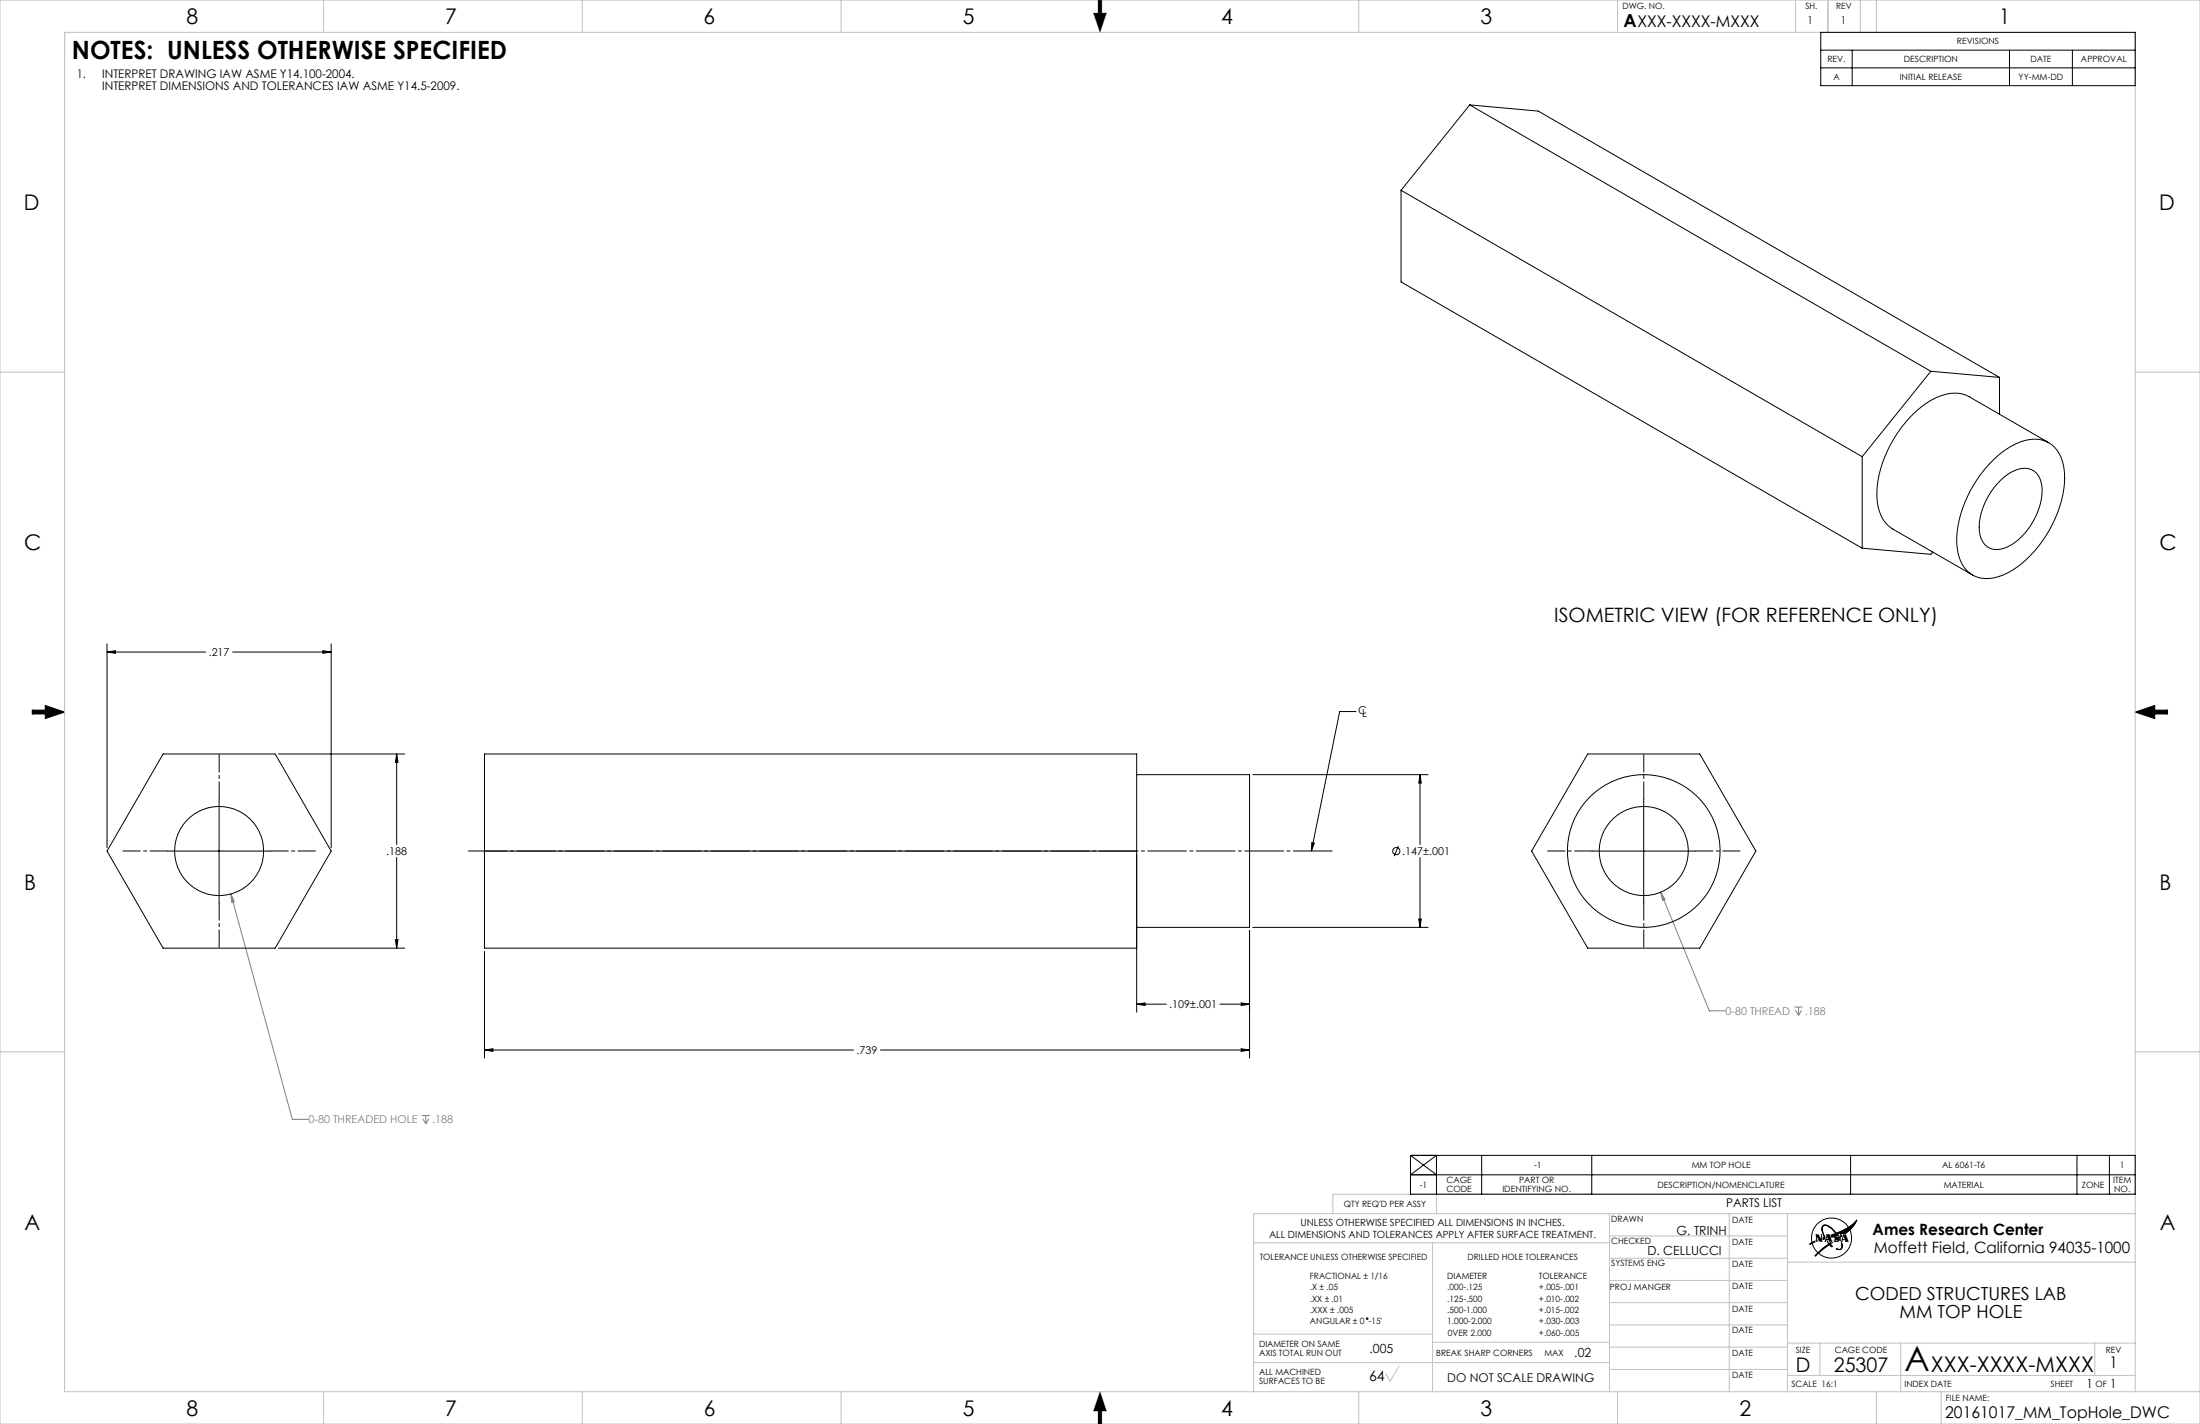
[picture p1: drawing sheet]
<svg xmlns="http://www.w3.org/2000/svg" width="864mm" height="559mm" viewBox="0 0 864 559" stroke-linecap="round" stroke-linejoin="round" font-family="sans-serif">
<g fill="none" stroke="#000" stroke-width=".39">
<path d="M714.7 12.7h123.5v20.9h-123.5zM714.7 19.7h123.5M727.1 19.7v13.9M788.8 19.7v13.9M813.5 19.7v13.9M714.7 26.6h123.5M42 255.9l3.3-.6v1.1zM42 252.7v80M42 255.9h38.7M91.3 255.9h38.7M126.7 255.3l3.3 .6-3.3 .5zM130 252.7v80"/>
<path d="M12.7 278.7h5.1v-1.8l7.6 2.5-7.6 2.6v-1.8h-5.1zM532.2 279.2h-6.3l-11.1 54.8M838.2 279.4l7.6-2.5v1.8h5.1v1.5h-5.1v1.8zM109.3 295.9h49.6M155.7 295.9l.5 3.3h-1zM155.7 295.9v35.5M86 313.7v40.6M491.8 304h68.8M557.4 304l.5 3.3h-1zM557.4 304v27.4M645.2 313.7v40.6M65.7 334h40.6"/>
<path d="M155.7 336.5v35.6M446.2 335.2v62M514.9 330.6l1 .2-1.1 3.2zM548.9 332l-1.6 4M557.4 336.5v27.4M624.9 334h40.7M109.3 372.1h49.6M155.2 368.8h1l-.5 3.3zM190.2 373.3v41.9M490.5 365.2v50M491.8 363.9h68.8M556.9 360.6h1l-.5 3.3z"/>
<path d="M446.2 394.1l3.3-.5v1zM446.2 394.1h11.6M478.9 394.1h11.6M487.2 393.6l3.3 .5-3.3 .5zM190.2 412l3.3-.4v1zM190.2 412h144.9M345.6 412h144.9M487.2 411.6l3.3 .4-3.3 .6zM553.7 453.4l10.2 7.6M553.7 453.4h284.5v15.2h-284.5zM581.6 453.4v15.2M624.8 453.4v15.2"/>
<path d="M726.4 453.4v15.2M815.3 453.4v15.2M828 453.4v15.2M728 479.8l.4 .1M728.3 479.5l.3 .1M728.5 479.2l.2 .1M728.7 479h.1M838.2 461h-284.5l10.2-7.6v15.2M710.4 488.2h.2M710.7 488h.3M711.1 487.8h.3M711.3 487.8l1 2.2 1.3 1.6"/>
<path d="M711.6 487.5l.2 .1M711.9 487.3l.4 .1M712.4 487.1l.3 .1M712.5 492.7l.2 .1M712.7 487.3l-2.1 .9M712.8 492.4l.2 .1M712.8 486.9l-2.2 1.3M713 492.2h.2M713.2 487h.3M713.3 486.7l.7 .2M713.3 491.9l.2 .1M713.8 486.5l-.6 .2"/>
<path d="M713.8 491.4l.3 .1M714.1 486.8l-.8 .3M714.1 491.2h.3M714.4 490.9l.3 .1M714.7 490.6l.2 .1M714.9 490.4l.4 .1M715.2 490.1l.4 .2M715.3 486.2l.5 .2M715.3 485.9l1.2 .3M715.5 489.9l.4 .1M715.8 485.7l.8 .2M715.8 489.7l.4 .1"/>
<path d="M716.1 489.4l.4 .1M716.2 485.6a3.8 3.8 0 0 1-.3-4.9l1.6 .2 1.5 1 2.3 2.5a10.5 10.5 0 0 0-4.6-3.5h-.8l-.6 .9a5.2 5.2 0 0 0 1.4 3.8M716.5 489.2l.3 .1M716.6 486.2l-1.3 .3M716.8 488.9l.4 .1M716.8 485.4l-1.5 .5M716.8 486.7l1.2 1.4M717.1 486.6l1 1.4M717.1 485.7l.4 .1M717.1 488.7l.4 .1M717.2 485.4l.2 .1M717.3 485.1l.4 1.1"/>
<path d="M717.4 488.5l.5 .1M717.5 485.9l-.4 .2M717.8 488.2l.4 .1M718 488.1l-2.6 1.9-2.9 2.9 5.6-4.5M718.1 488l-.1 .1M718.1 488l.5 .1M718.4 488.2l.8 .7v.4l-1.1-.9M718.4 488.2l-.3 .2M718.5 485.1l1 .3M718.5 487.8l.4 .1M718.5 484.8l1.3 .3M718.6 485.5l.3 .1"/>
<path d="M718.8 487.5l.4 .1M719.1 484.6l.8 .2M719.5 487l.4 .2M719.6 487.4l-.5-.1-1 .7M719.6 484.4l.5 .2M719.7 485.3l-1.1 .3M719.9 486.8l.4 .1M720.1 484.2l.6 .2M720.2 486.6l.5 .1M720.6 486.3l.4 .1M720.6 484l.3 .1M720.7 485h.1"/>
<path d="M720.8 484l-2.4 .9M720.9 484.8l.3 .1M720.9 483.9a16.8 16.8 0 0 0 8-5.2 15.8 15.8 0 0 1-6.8 7M721 486.1l.4 .1M721.1 484.2l.8 .2M721.1 483.8l1.6 .5M721.3 485.8l.4 .2M721.4 484.8l.5 .7M721.4 484.8l.6 .6M721.4 484.8l-.7 .2M721.6 483.6l1.6 .4M721.7 485.6l.3 .1"/>
<path d="M721.9 485.5l-2.6 1.7M721.9 485.5l.1 .3M722 485.4l.1 .3M722 484.4l.2 .1M722 484.6l3.2-1.7-3.2 2.5M722 485.8l-3.6 2.4M722 485.8l.8 1.2M722 485.4l.4 .1M722.1 483.4l1.5 .4M722.1 485.7l.7 1.3M722.3 485.1l.4 .1M722.5 483.2l1.5 .4"/>
<path d="M722.7 484.9l.4 .1M722.7 487.3a2.41 2.41 0 0 1-.1 3l-1.9-.3 1.2 .3 .6-.1 .4-.4 .2-1.3zM722.8 487l.1 .3M723 483l1.4 .4M723 484.7l.4 .1M723.1 489h.1M723.3 484.4l.5 .1M723.4 482.8l1.4 .4M723.7 484.2l.4 .1M723.9 482.6l1.8 .5M724 483.9l.4 .2M724.3 482.4l1.6 .4"/>
<path d="M724.3 483.7l.4 .1M724.6 483.4l.5 .2M724.7 482.2l1.5 .4M724.9 483.2l.4 .1M725.1 482l1.4 .3M725.5 481.7l1.3 .4M725.6 481.6a7.9 7.9 0 0 0-9.7-3 7.9 7.9 0 0 0-4.6 9M725.9 481.5l1.1 .3M726.2 482.6a7.9 7.9 0 0 1-2.7 9.6 7.9 7.9 0 0 1-10-.5M726.2 481.3l1 .2M726.6 481l.9 .3M726.9 480.8l.8 .2"/>
<path d="M727.2 480.6l.7 .1M727.5 480.3l.6 .1M727.8 480l.4 .2"/>
<circle cx="548.1" cy="334" r="1.41"/>
<circle cx="536.7" cy="517.5" r=".32"/>
</g>
<g fill="none" stroke="#fff" stroke-width=".39">
<path d="M712.6 484.3h1.2l1.1 1.8v-1.4l-.3-.4h.9l-.2 .4v2.1l.2 .5h-1.2l-1.1-1.9v1.5l.3 .4h-1l.3-.3v-2.2zM717.1 486.6h.7l.1 .4-.2 .3 1.6-.1-1.1-2.9h-1.5l.3 .4-.6 2.3-.4 .3h1l-.2-.6M717.3 485.1l-.3 1.1h.7M720 486.7l-.2-.2v.4M721 486.4l.1 .5h-.8M721.1 484.4l-.8 .1-.5 .6 .2 .8 .7 .4M721.3 484.4l.7-.1v.8l-.4-.2M721.4 484.8h-.5l-.2 .2 1 .6M721.9 485.8l.3 .8-.3 .5-2.1 .4v-.2M722.7 487.2l-.2 .1h.2M722.8 487h.1M723.4 484.4l-.1 .1"/>
<path d="M723.4 484.8l-.6 2.2M723.7 485.2l.4 1.1h-.7zM724 484.4h.6l1.2 2.9h-1.7l.2-.6h-1l.1 .6h-.5"/>
</g>
<g fill="none" stroke="#c0c0c0" stroke-width=".39">
<path d="M0 0h863.6v558.8h-863.6zM127 0v12.7M228.6 0v12.7M330.2 0v12.7M431 0v5.1h-1.8l2.6 7.6M431.8 0v12.7M432.5 0v5.1h1.8l-2.5 7.6M533.4 0v12.7M635 0v12.7M704.9 0v12.7M717.5 0v12.7M730.3 0v12.7"/>
<path d="M736.6 0v12.7M0 146.1h25.4M838.2 146.1h25.4M0 412.7h25.4M838.2 412.7h25.4M563.9 468.6v7.7M631.8 476.3v69.8M678.8 476.3v69.8M701.6 476.3v69.8M838.2 476.3h-346.1v69.8M838.2 468.6h-315v7.7M492.1 487.7h139.7"/>
<path d="M562.3 487.7v58.4M631.8 493.7h69.8M631.8 485h69.8M701.6 495.3h136.6M631.8 519.9h69.8M631.8 511.2h69.8M631.8 502.5h69.8M492.1 534.7h139.7M492.1 523.5h70.2M549.2 536l-3.5 6-1.8-3M562.3 526.7h69.5M631.8 528.6h69.8"/>
<path d="M631.8 537.4h69.8M701.6 539.7h136.6M701.6 527h136.6M714.4 527v12.7M746.1 527v19.1M822.3 527v12.7M127 546.1v12.7M228.6 546.1v12.7M330.2 546.1v12.7M431.8 546.1l2.5 7.6h-1.8v5.1M431.8 546.1l-2.6 7.6h1.8v5.1M431.8 546.1v12.7"/>
<path d="M533.4 546.1v12.7M635 546.1v12.7M736.6 546.1v12.7M762 546.1v12.7M838.2 546.1v-533.4h-812.8v533.4h838.2"/>
</g>
<path d="M431.8 546.1l-2.6 7.6h1.8v5.1h.8zM431.8 546.1v12.7h.7v-5.1h1.8zM431 0v5.1h-1.8l2.6 7.6v-12.7zM431.8 0v12.7l2.5-7.6h-1.8v-5.1zM12.7 278.7v1.5h5.1v1.8l7.6-2.6-7.6-2.5v1.8zM838.2 279.4l7.6 2.6v-1.8h5.1v-1.5h-5.1v-1.8zM712.6 484.3l.2 .5v2.2l-.3 .3h1l-.3-.3v-1.6l1.1 1.9h1.2l-.2-.5v-2.1l.2-.4h-.9l.3 .4v1.4l-1.1-1.8zM717.3 485.1l.4 1.1h-.7zM716.7 484.3l.3 .4-.2 .7-.4 1.6-.4 .3h1l-.2-.6 1.2 1.4 .1-.1-1-1.4h.7l.1 .4-.2 .3 1.6-.1-1.1-2.9zM718.1 488.4l.8 .9 .4-.1-.9-1zM723.2 484.4h.2zM719.8 486.5v.4l.2-.2zM719.8 487.3v.2l.4-.2 1.5-.1 .5-.4v-.6l-.3-.4-.9 .6 .2 .5h-.9zM719.9 484.7l-.1 .9 .9 .7 1-.7-1-.7 .5-.2 .8 .4v-.8l-1.4 .1zM715.7 480.8a3.2 3.2 0 0 0 .1 4l.6 .7a4.1 4.1 0 0 1-.7-4.5 3 3 0 0 1 3.5 1.3l2.1 2.1a6.6 6.6 0 0 0-5.4-3.7zM723.7 485.2l.4 1.1h-.7zM723.4 484.8l-.5 2.5h.5l-.1-.6h1l-.2 .6h1.7l-1.2-2.9h-.6zM720.7 490l1.7 .4 .6-.4 .1-.9a1.35 1.35 0 0 1-.9 1.3 1.35 1.35 0 0 1-1.5-.4zM721.4 484.8l1.3 2.4-.3-1zM722.5 487.3h.4l-.1-.3zM722.7 487.3l.5 1.7z" fill-rule="evenodd" fill="#000"/>
<path d="M90.6 350.8l1.4 3.1-1 .2zM90.6 350.8l24.2 88.4h6.3M651.9 350.1l1.7 2.9-.9 .4zM651.9 350.1l19.1 46.6h6.3M704.4 395.2h3.2M704.8 396.5l1.2 1.9M706 395.2v3.2M707.2 396.5l-1.2 1.9M165.6 437.8h3.2M165.9 439l1.2 2M167.1 437.8v3.2M168.4 439l-1.3 2" fill="none" stroke="#808080" stroke-width=".39"/>
<path d="M183.9 333.9h339" fill="none" stroke="#000" stroke-width=".39" stroke-dasharray="15.2 1.3 1.3 1.3"/>
<path d="M86 313.6v-17.5M645.3 313.6v-17.5M65.7 333.9h-17.5M106.3 333.9h17.5M624.9 333.9h-17.4M665.6 333.9h17.5M86 354.3v17.4M645.3 354.3v17.4" fill="none" stroke="#000" stroke-width=".39" stroke-dasharray="15.2 1.3 1.3 1.3" stroke-dashoffset="8.4"/>
<g fill="#000">
<path d="M514.9 330.6l1 .2-1.1 3.2z"/>
<path d="M190.2 412l3.3-.4v1zM487.2 411.6l3.3 .4-3.3 .6zM557.4 304l.5 3.3h-1zM556.9 360.6h1l-.5 3.3zM487.2 393.6l3.3 .5-3.3 .5zM446.2 394.1l3.3-.5v1zM155.7 295.9l.5 3.3h-1zM155.2 368.8h1l-.5 3.3zM42 255.9l3.3-.6v1.1zM126.7 255.3l3.3 .6-3.3 .5z"/>
</g>
<path d="M90.6 350.8l.4 3.3 1-.2zM651.9 350.1l.8 3.3 .9-.4z" fill="#808080"/>
<g fill="none" stroke="#000" stroke-width=".39">
<path d="M576.9 41.2l-26.9 33.5M576.9 41.2l181 104.5M576.9 41.2l26.9 2.4 181.1 104.5M550 74.7l181 104.5M550 74.7v35.9l181 104.5M757.9 145.7l-26.9 33.5M757.9 145.7l27 2.4M784.9 148.1v14.5M731 179.2v35.9M804.3 173.7l-31.4-18.1a14 14 0 0 0-12.7 .4 45.3 45.3 0 0 0-21.9 27.7 26.1 26.1 0 0 0 .8 20 11.3 11.3 0 0 0 3.9 3.9l31.3 18M782.6 180.4a23.6 23.6 0 0 1 17.5-8 11.8 11.8 0 0 1 10.1 11 41.5 41.5 0 0 1-8.5 29 34.1 34.1 0 0 1-19.1 14.4 11.4 11.4 0 0 1-14-9.9 39.2 39.2 0 0 1 6.2-26.7l4.4-6.2zM785.5 188.3a13 13 0 0 1 10.8-4.4 7.6 7.6 0 0 1 5.3 7.9 26.1 26.1 0 0 1-14.8 23.3 6.9 6.9 0 0 1-9.8-6.7 26.9 26.9 0 0 1 8.5-20.1z"/>
<path d="M731 215.1l26.9 2.4 .8-.9M64 295.9h44l22 38.1-22 38.1h-44l-22-38.1zM190.2 295.9h256v76.2h-256zM623.3 295.9h43.9l22.1 38.1-22.1 38.1h-43.9l-22.1-38.1zM446.2 304h44.3v59.9h-44.3M190.2 334h256"/>
<circle cx="86" cy="334" r="17.5"/>
<circle cx="645.2" cy="334" r="17.5"/>
<circle cx="645.2" cy="334" r="30"/>
</g>
<text font-size="13.5" x="747.6" y="538.2">A</text>
<text font-size="9.9" x="28.2" y="23.2">NOTES: UNLESS OTHERWISE SPECIFIED</text>
<g font-size="8.5">
<text x="73.2" y="9.5">8</text>
<text x="174.8" y="9.5">7</text>
<text x="276.2" y="9.5">6</text>
<text x="378" y="9.5">5</text>
<text x="479.4" y="9.5">4</text>
<text x="581.2" y="9.5">3</text>
<text x="784.8" y="9.5">1</text>
<text x="9.4" y="82.5">D</text>
<text x="847.6" y="82.5">D</text>
<text x="9.5" y="215.8">C</text>
<text x="847.7" y="215.8">C</text>
<text x="9.5" y="349.2">B</text>
<text x="847.7" y="349.2">B</text>
<text x="9.7" y="482.5">A</text>
<text x="847.9" y="482.5">A</text>
<text x="757.9" y="538.2">XXX-XXXX-MXXX</text>
<text x="73.2" y="555.6">8</text>
<text x="174.8" y="555.6">7</text>
<text x="276.2" y="555.6">6</text>
<text x="378" y="555.6">5</text>
<text x="479.4" y="555.6">4</text>
<text x="581.2" y="555.6">3</text>
<text x="682.8" y="555.6">2</text>
</g>
<g font-size="7.9">
<text x="704.9" y="538.5">D</text>
<text x="719.8" y="538.5">25307</text>
</g>
<text font-size="7.8" x="610.1" y="244.2">ISOMETRIC VIEW (FOR REFERENCE ONLY)</text>
<g font-size="7.1">
<text x="637.3" y="10.6">AXXX-XXXX-MXXX</text>
<text x="728.3" y="510.3">CODED STRUCTURES LAB</text>
<text x="745.7" y="517.4">MM TOP HOLE</text>
</g>
<g font-size="6.3">
<text x="828" y="536.8">1</text>
<text x="763.6" y="556.6">20161017_MM_TopHole_DWC</text>
</g>
<g font-size="6.1">
<text x="735.1" y="484.7">Ames Research Center</text>
<text x="735.6" y="491.8">Moffett Field, California 94035-1000</text>
</g>
<text font-size="5.6" x="537.4" y="542">64</text>
<g font-size="4.9">
<text x="658.1" y="484.8">G. TRINH</text>
<text x="646.7" y="492.4">D. CELLUCCI</text>
<text x="537.6" y="530.9">.005</text>
<text x="618" y="532.4">.02</text>
<text x="819" y="544.8">1</text>
<text x="828.4" y="544.8">1</text>
</g>
<g font-size="4.7">
<text x="30.1" y="30.7">1.</text>
<text x="40.1" y="30.7">INTERPRET DRAWING IAW ASME Y14.100-2004.</text>
<text x="40.1" y="35.2">INTERPRET DIMENSIONS AND TOLERANCES IAW ASME Y14.5-2009.</text>
<text x="677.6" y="473.8">PARTS LIST</text>
<text x="568.1" y="542.1">DO NOT SCALE DRAWING</text>
</g>
<g font-size="4.2">
<text x="709.6" y="9.5">1</text>
<text x="722.7" y="9.5">1</text>
<text x="81.9" y="257.4">.217</text>
<text x="533.1" y="280.3">C</text>
<text x="534.7" y="281.5">L</text>
<text x="151.6" y="335.5">.188</text>
<text x="550.5" y="335.5">.147±.001</text>
<text x="459" y="395.6">.109±.001</text>
<text x="336.3" y="413.6">.739</text>
</g>
<g font-size="4.2" fill="#808080">
<text x="677.4" y="398.2">0-80 THREAD</text>
<text x="708.5" y="398.2">.188</text>
<text x="121.1" y="440.8">0-80 THREADED HOLE</text>
<text x="169.7" y="440.8">.188</text>
</g>
<g font-size="3.9">
<text x="498.2" y="485.9">ALL DIMENSIONS AND TOLERANCES APPLY AFTER SURFACE TREATMENT.</text>
<text x="510.5" y="481.2">UNLESS OTHERWISE SPECIFIED ALL DIMENSIONS IN INCHES.</text>
</g>
<g font-size="3.4">
<text x="636.9" y="3.7">DWG. NO.</text>
<text x="708.7" y="3.7">SH.</text>
<text x="720.7" y="3.7">REV</text>
<text x="768.2" y="17.4">REVISIONS</text>
<text x="717.3" y="24.4">REV.</text>
<text x="747.3" y="24.4">DESCRIPTION</text>
<text x="797" y="24.4">DATE</text>
<text x="816.9" y="24.4">APPROVAL</text>
<text x="719.7" y="31.3">A</text>
<text x="745.7" y="31.3">INITIAL RELEASE</text>
<text x="792.4" y="31.3">YY-MM-DD</text>
<text x="602.2" y="458.4">-1</text>
<text x="664.1" y="458.4">MM TOP HOLE</text>
<text x="762.4" y="458.4">AL 6061-T6</text>
<text x="832.2" y="458.4">1</text>
<text x="557.3" y="466">-1</text>
<text x="567.8" y="467.7">CODE</text>
<text x="567.8" y="464.4">CAGE</text>
<text x="589.7" y="467.7">IDENTIFYING NO.</text>
<text x="596.3" y="464.4">PART OR</text>
<text x="650.7" y="466">DESCRIPTION/NOMENCLATURE</text>
<text x="763" y="466">MATERIAL</text>
<text x="817.2" y="466">ZONE</text>
<text x="829.6" y="464.4">ITEM</text>
<text x="829.9" y="467.7">NO.</text>
<text x="527.5" y="473.8">QTY REQ'D PER ASSY</text>
<text x="632.5" y="479.4">DRAWN</text>
<text x="680" y="479.8">DATE</text>
<text x="632.5" y="488.2">CHECKED</text>
<text x="680" y="488.5">DATE</text>
<text x="494.5" y="494.4">TOLERANCE UNLESS OTHERWISE SPECIFIED</text>
<text x="576.1" y="494.4">DRILLED HOLE TOLERANCES</text>
<text x="632.5" y="496.7">SYSTEMS ENG</text>
<text x="680" y="497.3">DATE</text>
<text x="514.2" y="501.9">FRACTIONAL ± 1/16</text>
<text x="568.1" y="501.9">DIAMETER</text>
<text x="604.1" y="501.9">TOLERANCE</text>
<text x="514.2" y="506.4">.X ± .05</text>
<text x="568.1" y="506.4">.000-.125</text>
<text x="604.1" y="506.4">+.005-.001</text>
<text x="632" y="506.2">PROJ MANGER</text>
<text x="680" y="506">DATE</text>
<text x="514.2" y="515.2">.XXX ± .005</text>
<text x="514.2" y="510.8">.XX ± .01</text>
<text x="568.1" y="515.3">.500-1.000</text>
<text x="568.1" y="510.8">.125-.500</text>
<text x="604.1" y="510.8">+.010-.002</text>
<text x="604.1" y="515.2">+.015-.002</text>
<text x="680" y="514.7">DATE</text>
<text x="514.2" y="519.7">ANGULAR ± 0 -15'</text>
<text x="568.1" y="519.7">1.000-2.000</text>
<text x="604.1" y="519.7">+.030-.003</text>
<text x="568.3" y="524.1">0VER 2.000</text>
<text x="604.1" y="524.1">+.060-.005</text>
<text x="680" y="523.2">DATE</text>
<text x="494.3" y="528.4">DIAMETER ON SAME</text>
<text x="494.3" y="532">AXIS TOTAL RUN OUT</text>
<text x="563.8" y="531.9">BREAK SHARP CORNERS</text>
<text x="606.3" y="531.9">MAX</text>
<text x="680" y="532.2">DATE</text>
<text x="704.9" y="530.8">SIZE</text>
<text x="720.3" y="530.8">CAGE CODE</text>
<text x="826.6" y="530.8">REV</text>
<text x="494.3" y="539.6">ALL MACHINED</text>
<text x="494.3" y="543.2">SURFACES TO BE</text>
<text x="680" y="540.9">DATE</text>
<text x="703.2" y="544.3">SCALE 16:1</text>
<text x="747.6" y="544.4">INDEX DATE</text>
<text x="805" y="544.4">SHEET</text>
<text x="822.6" y="544.4">OF</text>
<text x="763.8" y="549.8">FILE NAME:</text>
</g>
</svg>
